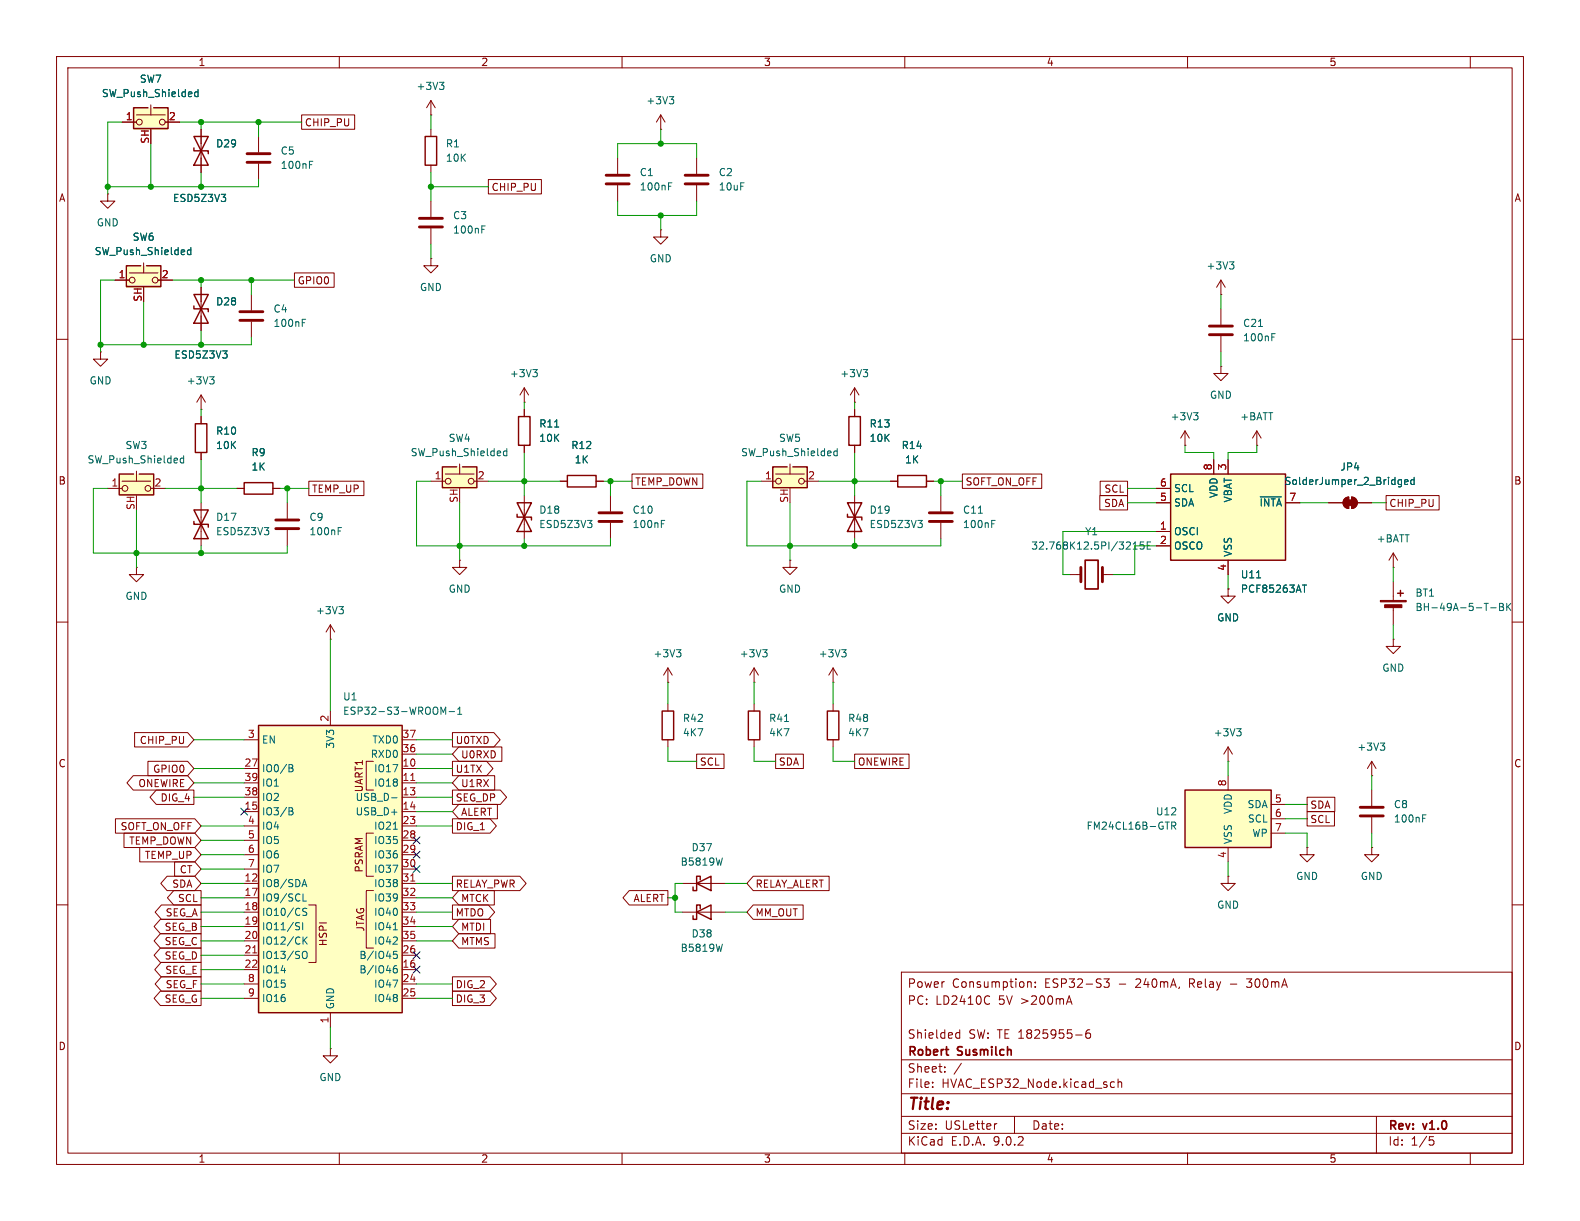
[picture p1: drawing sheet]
<svg xmlns="http://www.w3.org/2000/svg" width="279mm" height="216mm" viewBox="0 0 279 216" stroke-linecap="round" stroke-linejoin="round" font-family="sans-serif">
<g fill="none" stroke="#840000" stroke-width=".18">
<path d="M10 10h259.4v195.9h-259.4zM12 12h255.4v191.9h-255.4zM60 10v2M110 10v2M160 10v2M210 10v2M260 10v2M76.2 22.9v1.2M76.2 29.2v1.3M76.2 35.6v2.8M35.6 50.8v7.6M76.2 45.7v1.3h1.3l-1.3 1.3-1.3-1.3h1.3"/>
<path d="M76.2 45.7h.1M76.2 40.4v2.8M10 60h2M35.6 72.4h.1M35.6 69.9v2.5M35.6 73.7v1.2M35.6 69.9l-.8 1.2M35.6 69.9l.7 1.2M267.4 60h2M35.6 80v1.3M50.8 88.9v2.8M50.8 93.7v2.8"/>
<path d="M10 110h2M24.1 100.3v1.3h1.3l-1.3 1.3-1.2-1.3h1.2M24.1 100.3h.1M267.4 110h2M10 160h2M159.4 171.9h108v32h-108zM174.7 176.1l.3 .1M175 177.4l-.3 .2M181.7 173.7l.2-.1 .4 .1 .1 .9M183.1 174.4v.2M183.1 173.7v.1M188.7 177.2h.7"/>
<path d="M189.1 176.1l.5 1.5M195.2 173.1h.9l-.5 .6 .5 .1v.6l-.2 .2h-.5l-.2-.2M220.4 173.1h1M220.4 174.4l.2 .2M267.4 160h2M58.4 185.4v1.3h1.3l-1.3 1.3-1.3-1.3h1.3M58.4 185.4h.1M159.4 197.4h108M159.4 193.4h108M159.4 187.4h108M164.9 192.1v.2M164.9 191.4v.1"/>
<path d="M167.1 189.4v.2M167.1 188.7v.1M169.1 183.4l.2 .2 .4-.1M169.7 182.1v1.5M169.7 182.7l-.4-.1-.2 .1M170 188l-1.3 1.9M176.3 198.7l-.3 .1M179.4 197.4v3M190.2 183h1.2M192.7 182.1a.59 .59 0 0 0-.7 .6v.6l.1 .2 .5 .1 .2-.2 .1-.5-.2-.2h-.4l-.3 .2M196.5 192.2h.6M196.5 191.4h.6"/>
<path d="M197.7 191.4l.2-.1 .4 .1 .1 .9M197.7 190.8v1.5M243.4 197.4v6.5M60 203.9v2M110 203.9v2M159.4 200.4h108M160 203.9v2M210 203.9v2M252.8 201h.7M252.9 201.6h.4l.3 .2-.2 .6-.5 .1M260 203.9v2"/>
</g>
<path d="M75.2 24.1h2v5.1h-2zM34.3 52.1h2.5l-2.5 5.1h2.5zM34.3 54.1v.5h2.5v.5M34.5 74.9h2.1v5.1h-2.1z" fill="none" stroke="#840000" stroke-width=".25"/>
<path d="M85.2 39.9h.6M85.2 40.6h.4M37.1 66.6h.8l-.5 .5M37.6 67.1l.3 .2v.3l-.3 .3M39.4 62h.8l-.5 .5M40.1 62.7v.5M59.8 93.9h.4M59.8 93.3h.6" fill="none" stroke="#006464" stroke-width=".18"/>
<path d="M74.2 38.6h4M74.2 40.1h4M48.8 91.9h4M48.8 93.5h4" fill="none" stroke="#840000" stroke-width=".51"/>
<path d="M23.6 19.1h6.1v3.8h-6.1z" fill="#ffffc2"/>
<g fill="none" stroke="#840000" stroke-width=".18">
<path d="M26.7 18.5v1.8M21.6 21.6h2.5M24.1 20.3h5.1M29.2 21.6h2.5M116.8 40.6v1.3h1.3l-1.3 1.3-1.2-1.3h1.2M116.8 40.6h.1"/>
<circle cx="24.6" cy="21.6" r=".51"/>
<circle cx="28.7" cy="21.6" r=".51"/>
</g>
<path d="M26.2 19.1h-2.6v3.6h6.1v-3.6h-2.5" fill="none" stroke="#840000" stroke-width=".25"/>
<path d="M35 15.8v1.3M35 16.3l-.3-.1-.3 .3 .1 .5h.5" fill="none" stroke="#006464" stroke-width=".18"/>
<path d="M45.7 128.3h25.4v50.8h-25.4z" fill="#ffffc2"/>
<path d="M45.7 128.3h25.4v50.8h-25.4z" fill="none" stroke="#840000" stroke-width=".25"/>
<g fill="none" stroke="#840000" stroke-width=".18">
<path d="M17.8 62.2v1.3h1.2l-1.2 1.3-1.3-1.3h1.3M17.8 62.2h.1M43.2 130.8h2.5M43.2 135.9h2.5M43.2 138.4h2.5M58.4 125.7v2.6M66 134.6h-1.2v5.1h1.2M71.1 130.8h2.6M71.1 135.9h2.6M71.1 138.4h2.6M71.1 133.4h2.6M43.2 141h2.5"/>
<path d="M43.2 143.5h2.5M43.2 146.1h2.5M43.2 148.6h2.5M43.2 151.1h2.5M43.2 153.7h2.5M43.2 156.2h2.5M43.2 158.8h2.5M66 147.3h-1.2v7.6h1.2M66 157.5h-1.2v10.1h1.2M71.1 141h2.6M71.1 143.5h2.6M71.1 146.1h2.6"/>
<path d="M71.1 148.6h2.6M71.1 151.1h2.6M71.1 153.7h2.6M71.1 156.2h2.6M71.1 158.8h2.6M43.2 161.3h2.5M43.2 163.8h2.5M43.2 166.4h2.5M43.2 168.9h2.5M43.2 171.5h2.5M43.2 174h2.5M43.2 176.5h2.5"/>
<path d="M54.6 160h1.3v10.2h-1.3M58.4 179.1v2.5M71.1 161.3h2.6M71.1 163.8h2.6M71.1 166.4h2.6M71.1 168.9h2.6M71.1 171.5h2.6M71.1 174h2.6M71.1 176.5h2.6"/>
</g>
<g fill="none" stroke="#006464" stroke-width=".18">
<path d="M51.1 135.2l.6 .1 .1 .3-.3 .2M51.1 135.8h.4M51.5 135.8l.3 .2v.3l-.7 .2M78.4 125.9l.4-.9v1.3M79.4 125.8h1M80.9 126.3h.8M80.9 125.4l.4-.4v1.3M51.1 142.8l.6 .1 .1 .3-.3 .2M51.1 143.4h.4M51.5 143.4l.3 .3v.3l-.7 .1M53.4 156.8l.4-1.3 .5 1.3M53.5 156.4h.6"/>
<path d="M53.6 159.3h.6M69.2 141.1h1M69.5 146.6h.8M52.5 163.7l.4 .2 .1 .3-.3 .2h-.3M52.5 163.1l.5 .1M53.5 163.1v1.3M53.5 161l.8 .5-.3 .4-.5-.1M53.6 168.3l.2-.1a.43 .43 0 0 1 .5 .4v.5a.42 .42 0 0 1-.2 .4 .42 .42 0 0 1-.5-.1M53.8 166.2l.5 .7M54.3 160.7l-.5-.1-.3 .2M54.3 165.7l-.7 .7M69.5 164.4h.8"/>
<path d="M70.1 170.8h-.3a.86 .86 0 0 0 0 1.2l.4-.1 .1-.4-.3-.3h-.2l-.3 .3M70.2 168.2h-.6l-.1 .6 .2-.1 .4 .1 .2 .1-.1 .5-.2 .1-.5-.1"/>
</g>
<path d="M72.6 138h.8M72.6 155.8h.8M44.7 168.5h.7" fill="none" stroke="#a90000" stroke-width=".18"/>
<path d="M22.4 47h6v3.8h-6z" fill="#ffffc2"/>
<g fill="none" stroke="#840000" stroke-width=".18">
<path d="M76.2 17.8l-.8 1.3M76.2 17.8l.8 1.3M76.2 17.8v2.5M19 34.3v1.3h1.3l-1.3 1.2-1.2-1.2h1.2M19 34.3h.1M76.2 20.3h.1M20.3 49.5h2.6M22.9 48.3h5M25.4 46.5v1.8M27.9 49.5h2.6M92.7 71.1h.1M92.7 68.6v2.5"/>
<path d="M92.7 72.4v1.3M92.7 78.7v1.3M92.7 68.6l-.8 1.3M92.7 68.6l.8 1.3M41.9 86.4h1.3M48.3 86.4h1.2M58.4 113h.1M58.4 110.5l-.7 1.3M58.4 110.5l.8 1.3M58.4 110.5v2.5M133.3 124.5v1.2M133.3 130.8v1.3"/>
<path d="M120.6 156.2h7.7"/>
<circle cx="23.4" cy="49.5" r=".51"/>
<circle cx="27.4" cy="49.5" r=".51"/>
</g>
<path d="M24.9 47h-2.5v3.7h6v-3.7h-2.5M91.7 73.7h2v5h-2zM43.2 85.3h5.1v2.1h-5.1zM132.3 125.7h2.1v5.1h-2.1zM123.2 156.2l2.5-1.3v2.6zM123.8 155.6v-.7h-.6v2.6h-.6v-.7" fill="none" stroke="#840000" stroke-width=".25"/>
<path d="M77.7 14.5h.8l-.4 .5M78.3 15l.2 .3v.3l-.2 .2M33.7 43.8v1.2M33.7 44.2h-.3l-.3 .2 .2 .6h.4M94.2 65.3h.8l-.4 .5M94.8 65.8l.2 .3v.3l-.2 .2M98.1 75.5h.7M59.9 107.3h.8l-.4 .4M60.5 107.7l.2 .3v.3l-.2 .2M138.7 127.6h.7M127.7 151.7l-.3 1.3" fill="none" stroke="#006464" stroke-width=".18"/>
<path d="M78.2 82.6h6.1v3.8h-6.1z" fill="#ffffc2"/>
<g fill="none" stroke="#840000" stroke-width=".18">
<path d="M76.2 85.1h2.5M78.7 83.8h5.1M81.3 99.1v1.2h1.2l-1.2 1.3-1.3-1.3h1.3M81.3 99.1h.1M81.3 82v1.8M83.8 85.1h2.6"/>
<circle cx="79.2" cy="85.1" r=".51"/>
<circle cx="83.3" cy="85.1" r=".51"/>
</g>
<path d="M80.8 82.6h-2.6v3.6h6.1v-3.6h-2.5" fill="none" stroke="#840000" stroke-width=".25"/>
<path d="M89.6 79.3v1.3M89.6 79.8l-.3-.1-.3 .3 .1 .5h.5" fill="none" stroke="#006464" stroke-width=".18"/>
<path d="M21.1 83.8h6.1v3.8h-6.1z" fill="#ffffc2"/>
<g fill="none" stroke="#840000" stroke-width=".18">
<path d="M109.2 27.9v2.8M109.2 32.8v2.8M116.8 22.9h.1M116.8 20.3l-.7 1.3M116.8 20.3l.8 1.3M116.8 20.3v2.6M123.2 27.9v2.8M123.2 32.8v2.8M19 86.4h2.6M21.6 85.1h5.1M24.1 83.3v1.8M26.7 86.4h2.5"/>
<path d="M92.7 87.6v7.7M99.1 85.1h1.2M105.4 85.1h1.3M107.9 87.6v2.8M107.9 92.5v2.8M166.4 87.6v2.8M166.4 92.5v2.8M118.1 118.1l-.8 1.3M118.1 118.1l.8 1.3M118.1 118.1v2.6M118.1 120.7h.1M118.1 124.5v1.2"/>
<path d="M118.1 130.8v1.3M120.6 161.3h7.7"/>
<circle cx="22.1" cy="86.4" r=".51"/>
<circle cx="26.2" cy="86.4" r=".51"/>
</g>
<path d="M23.6 83.8h-2.5v3.7h6.1v-3.7h-2.6M91.4 88.9h2.6l-2.6 5.1h2.6zM91.4 90.9v.5h2.6v.5M100.3 84.1h5.1v2h-5.1zM117.1 125.7h2v5.1h-2zM123.2 161.3l2.5-1.3v2.6zM123.8 160.7v-.7h-.6v2.6h-.6v-.7" fill="none" stroke="#840000" stroke-width=".25"/>
<g fill="none" stroke="#006464" stroke-width=".18">
<path d="M118.4 17.1h.7l-.4 .5M118.9 17.6l.2 .2v.3l-.2 .3M118.2 32.9h.4M118.2 32.3h.6M32.5 80.6v1.3M32.5 81.1l-.4-.1-.2 .3 .1 .5h.5M103.9 92h.8l-.4 .5M104.6 92.6v.6M117 92.6h.4M117 92h.6M173 90.7h.7M175.4 92.6h.4"/>
<path d="M175.4 92h.6M119.6 114.9h.8l-.4 .5M120.2 115.4l.2 .2v.3l-.2 .2M127.7 166.9l-.3 1.3"/>
</g>
<path d="M107.2 31h4.1M107.2 32.5h4.1M121.2 31h4M121.2 32.5h4M105.9 90.7h4.1M105.9 92.2h4.1M164.3 90.7h4.1M164.3 92.2h4.1" fill="none" stroke="#840000" stroke-width=".51"/>
<path d="M209.5 139.7h15.3v10.2h-15.3z" fill="#ffffc2"/>
<path d="M209.5 139.7h15.3v10.2h-15.3z" fill="none" stroke="#840000" stroke-width=".25"/>
<g fill="none" stroke="#840000" stroke-width=".18">
<path d="M215.9 52.1h.1M215.9 49.5l-.8 1.3M215.9 49.5l.8 1.3M215.9 49.5v2.6M209.5 78.7h.1M209.5 76.2l-.7 1.3M209.5 76.2l.8 1.3M209.5 76.2v2.5M222.2 78.7h.1M222.2 76.2l-.7 1.3M222.2 76.2l.8 1.3M222.2 76.2v2.5"/>
<path d="M189.2 101.6h1.9M194.9 101.6h1.9M217.2 104.1v1.3h1.2l-1.2 1.3-1.3-1.3h1.3M217.2 104.1h.1M217.2 134.6h.1M217.2 132.1v2.5M217.2 137.2v2.5M217.2 132.1l-.8 1.3M217.2 132.1l.7 1.3M217.2 154.9v1.3h1.2l-1.2 1.3-1.3-1.3h1.3M217.2 154.9h.1M217.2 149.9v2.5"/>
<path d="M224.8 142.2h2.5M224.8 144.8h2.5M224.8 147.3h2.5"/>
</g>
<g fill="none" stroke="#006464" stroke-width=".18">
<path d="M217.4 46.3h.8l-.4 .5M218 46.8l.2 .2v.3l-.2 .3M211.1 73h.7l-.4 .5M211.6 73.5l.2 .2v.3l-.2 .2M200.4 97.1h.7M200.4 96.2l.4-.4v1.3M202.3 95.8h-.6l-.1 .6 .2-.1 .4 .1 .1 .2v.4l-.2 .1-.5-.1M202.9 96.4h.4M203.5 95.8h-.6v1.3h.6M218.7 128.8h.8l-.5 .5M219.2 129.3l.3 .3v.3l-.3 .2M207.2 146h.6l.1-.2v-.3l-.7-.1v1.2"/>
<path d="M207.5 146l.4 .6"/>
</g>
<path d="M191.1 100.3v2.6M194.9 100.3v2.6" fill="none" stroke="#840000" stroke-width=".51"/>
<path d="M191.9 99.1h2.3v5h-2.3z" fill="none" stroke="#840000" stroke-width=".3"/>
<path d="M207 83.8h20.3v15.3h-20.3z" fill="#ffffc2"/>
<path d="M34.3 24.1h2.5l-2.5 5.1h2.5zM34.3 26.2v.5h2.5v.5M150.1 73.7h2v5h-2zM34.3 90.2h2.5l-2.5 5.1h2.5zM34.3 92.2v.5h2.5v.5M149.9 88.9h2.5l-2.5 5.1h2.5zM149.9 90.9v.5h2.5v.5M158.7 84.1h5.1v2h-5.1zM207 83.8h20.3v15.3h-20.3zM247.1 104.9h1.1M247.6 104.4v1M146.3 125.7h2v5.1h-2z" fill="none" stroke="#840000" stroke-width=".25"/>
<g fill="none" stroke="#840000" stroke-width=".18">
<path d="M35.6 22.9v7.6M45.7 24.1v2.8M45.7 29v2.8M44.4 52.1v2.8M44.4 56.9v2.8M215.9 54.6v2.8M215.9 59.4v2.8M151.1 72.4v1.3M151.1 78.7v1.3M215.9 64.8v1.2h1.3l-1.3 1.3-1.3-1.3h1.3M215.9 64.8h.1M35.6 88.9v7.6"/>
<path d="M151.1 87.6v7.7M157.5 85.1h1.2M163.8 85.1h1.3M204.5 86.4h2.5M204.5 88.9h2.5M204.5 94h2.5M204.5 96.5h2.5M214.6 81.3v2.5M217.2 81.3v2.5M217.2 99.1v2.5M227.3 88.9h2.6M234.9 88.9h2.6"/>
<path d="M237.8 88.2l.7-.3v2a1.02 1.02 0 0 1-.9-.6 1.02 1.02 0 0 1 .2-1.1zM239 87.9a1.02 1.02 0 0 1 1 1 1.02 1.02 0 0 1-1 1zM240 88.9h2.6M246.4 97.8v2.5M246.4 97.8l-.8 1.3M246.4 97.8l.7 1.3M147.3 118.1v2.6M147.3 118.1l-.7 1.3M147.3 118.1l.8 1.3M246.4 113v1.3h1.2l-1.2 1.3-1.3-1.3h1.3M246.4 113h.1M246.4 100.3h.1"/>
<path d="M246.4 102.9v3.3M246.4 107.2v3.3M147.3 120.7h.1M147.3 124.5v1.2M147.3 130.8v1.3M242.6 137.2h.1M242.6 134.6l-.8 1.3M242.6 134.6l.7 1.3M242.6 134.6v2.6M242.6 139.7v2.8M231.1 149.9v1.2h1.3l-1.3 1.3-1.2-1.3h1.2M231.1 149.9h.1"/>
<path d="M242.6 149.9v1.2h1.2l-1.2 1.3-1.3-1.3h1.3M242.6 149.9h.1M242.6 144.5v2.8"/>
</g>
<g fill="none" stroke="#006464" stroke-width=".18">
<path d="M39.1 34.4h.8l-.4 .4M39.8 35v.5M54.7 29.1h.4M54.7 28.5h.6M53.5 57.1h.4M53.5 56.5h.6M222.5 57.7h.8M224.9 59.6h.4M224.9 59h.6M46.7 93.3h.8l-.4 .5M47.5 93.9v.5M162.3 92h.8l-.4 .5"/>
<path d="M163 92.6v.6M222.9 87.9h3.7M247.5 84.8l.3 .1M247.8 84.8v1.1l-.2 .2M247.8 85.6l-.3 .1M248.4 85.2l.6-.1-.1-.2-.3-.1-.2 .2v.6h.5M250.1 84.9l-.4-.1-.2 .3 .1 .5h.5M250.1 84.4v1.3M148.8 114.9h.8l-.4 .5M149.4 115.4l.2 .2v.3l-.2 .2M222.2 102.2h.7M230.3 103.4h.7"/>
<path d="M230.7 103.4v1.3M263.6 107.5h1M265.2 106.7h.4l.2 .2-.2 .4 .2 .1 .1 .3-.2 .3h-.5zM265.2 107.3h.4M266.4 106.7v1.3M266.6 107.2l.6 .8M267.2 106.7l-.8 .7M244.1 131.4h.8l-.5 .5M244.6 131.9l.3 .2v.3l-.3 .3M251.6 144.7h.4M251.6 144.1h.6"/>
</g>
<g fill="#840000" stroke="#840000" stroke-width=".18">
<path d="M238.3 88.4h1v1h-1z"/>
<path d="M237.8 88.2l.7-.3v2a1.02 1.02 0 0 1-.9-.6 1.02 1.02 0 0 1 .2-1.1z"/>
<path d="M239 87.9a1.02 1.02 0 0 1 1 1 1.02 1.02 0 0 1-1 1z"/>
<path d="M244.1 106.2h4.6v.2h-4.6z"/>
<path d="M244.9 106.9h3v.5h-3z"/>
</g>
<path d="M43.7 27.2h4.1M43.7 28.7h4.1M42.4 55.1h4.1M42.4 56.6h4.1M213.9 57.7h4M213.9 59.2h4M240.5 142.7h4.1M240.5 144.3h4.1" fill="none" stroke="#840000" stroke-width=".51"/>
<path d="M136.7 82.6h6v3.8h-6z" fill="#ffffc2"/>
<g fill="none" stroke="#840000" stroke-width=".18">
<path d="M21.6 21.6h2.5M29.2 21.6h2.5M35.6 22.9v2.5M35.6 27.9v2.6M53.3 20.3h9.4v2.6h-9.4zM86.4 31.7h9.3v2.6h-9.3zM20.3 49.5h2.6M27.9 49.5h2.6M35.6 50.8v2.5M35.6 55.9v2.5M52.1 48.3h7v2.5h-7zM35.6 73.7v1.2"/>
<path d="M92.7 72.4v1.3M92.7 78.7v1.3M151.1 71.1h.1M151.1 68.6l-.7 1.3M151.1 68.6l.8 1.3M151.1 68.6v2.5M151.1 72.4v1.3M151.1 78.7v1.3M35.6 80v1.3M41.9 86.4h1.3M48.3 86.4h1.2M54.6 85.1h9.8v2.5h-9.8z"/>
<path d="M99.1 85.1h1.2M105.4 85.1h1.3M111.8 83.8h12.5v2.6h-12.5zM134.6 85.1h2.6M137.2 83.8h5M139.7 99.1v1.2h1.3l-1.3 1.3-1.3-1.3h1.3M139.7 99.1h.1M139.7 82v1.8M142.2 85.1h2.6M157.5 85.1h1.2M163.8 85.1h1.3M170.2 83.8h14v2.6h-14z"/>
<path d="M194.5 87.6h4.9v2.6h-4.9zM194.5 85.1h4.9v2.5h-4.9zM204.5 86.4h2.5M204.5 88.9h2.5M204.5 94h2.5M204.5 96.5h2.5M214.6 81.3v2.5M217.2 81.3v2.5M217.2 99.1v2.5M227.3 88.9h2.6M234.9 88.9h2.6M240 88.9h2.6"/>
<path d="M245.1 87.6h9.4v2.6h-9.4zM133.3 118.1l-.7 1.3M133.3 118.1l.8 1.3M133.3 118.1v2.6M217.2 104.1h.1M23.6 137.2h9.6l1.1 1.2-1.1 1.3h-9.6l-1.2-1.3zM23.8 129.5h9.4l1.1 1.3-1.1 1.3h-9.4zM26.2 134.6h7l1.1 1.3-1.1 1.3h-7zM27.6 139.7h6.7v2.5h-6.7l-1.1-1.2zM80 134.6h6.1l1.1 1.3-1.1 1.3h-6.1zM80 129.5h7.3l1.1 1.3-1.1 1.3h-7.3zM80 139.7h8.5l1.1 1.3-1.1 1.2h-8.5z"/>
<path d="M81.1 132.1h7.6v2.5h-7.6l-1.1-1.2zM81.1 137.2h6.4v2.5h-6.4l-1.1-1.3zM123.2 133.3h4.8v2.6h-4.8zM133.3 120.7h.1M137.2 133.3h4.9v2.6h-4.9zM151.1 133.3h9.6v2.6h-9.6zM20.4 144.8h14l1.2 1.3-1.2 1.2h-14zM21.9 147.3h12.5l1.2 1.3-1.2 1.3h-12.5zM24.7 149.9h9.7l1.2 1.2-1.2 1.3h-9.7zM29.5 154.9h4.9l1.2 1.3-1.2 1.3h-4.9l-1.1-1.3zM30.7 157.5h4.9v2.5h-4.9l-1.1-1.2zM30.9 152.4h3.5l1.2 1.3-1.2 1.2h-3.5z"/>
<path d="M80 144.8h6.7l1.1 1.3-1.1 1.2h-6.7zM80 154.9h11.9l1.1 1.3-1.1 1.3h-11.9zM81.1 157.5h6.3v2.5h-6.3l-1.1-1.2zM81.1 142.2h6.9v2.6h-6.9l-1.1-1.3zM111.3 157.5h6.8v2.5h-6.8l-1.1-1.2zM133.2 154.9h13.4v2.6h-13.4l-1.1-1.3zM231.1 143.5h4.9v2.6h-4.9zM231.1 141h4.9v2.5h-4.9zM28.4 165.1h7.2v2.5h-7.2l-1.2-1.2zM28.4 175.3h7.2v2.5h-7.2l-1.2-1.3zM28.4 167.6h7.2v2.6h-7.2l-1.2-1.3zM28.4 162.6h7.2v2.5h-7.2l-1.2-1.3z"/>
<path d="M28.5 170.2h7.1v2.5h-7.1l-1.1-1.2zM28.5 160h7.1v2.6h-7.1l-1.1-1.3zM28.5 172.7h7.1v2.6h-7.1l-1.1-1.3zM80 160h6.4l1.1 1.3-1.1 1.3h-6.4zM80 175.3h6.7l1.1 1.2-1.1 1.3h-6.7zM80 172.7h6.7l1.1 1.3-1.1 1.3h-6.7zM81.1 162.6h5.6v2.5h-5.6l-1.1-1.3zM81.1 165.1h6.4v2.5h-6.4l-1.1-1.2zM133.2 160h8.8v2.6h-8.8l-1.1-1.3z"/>
<circle cx="137.7" cy="85.1" r=".51"/>
<circle cx="141.7" cy="85.1" r=".51"/>
</g>
<path d="M139.2 82.6h-2.5v3.6h6v-3.6h-2.5" fill="none" stroke="#840000" stroke-width=".25"/>
<g fill="none" stroke="#006464" stroke-width=".18">
<path d="M35 15.8v1.3M35 16.3l-.3-.1-.3 .3 .1 .5h.5M39.1 34.4h.8l-.4 .4M39.8 35v.5M33.7 43.8v1.2M33.7 44.2h-.3l-.3 .2 .2 .6h.4M39.4 62h.8l-.5 .5M40.1 62.7v.5M98.1 75.5h.7M148 79.3v1.3M148 79.8l-.3-.1-.3 .3 .2 .5h.4M152.6 65.3h.8l-.4 .5"/>
<path d="M153.2 65.8l.2 .3v.3l-.2 .2M222.9 87.9h3.7M247.5 84.8l.3 .1M247.8 84.8v1.1l-.2 .2M247.8 85.6l-.3 .1M248.4 85.2l.6-.1-.1-.2-.3-.1-.2 .2v.6h.5M250.1 84.9l-.4-.1-.2 .3 .1 .5h.5M250.1 84.4v1.3M134.9 114.9h.7l-.4 .5M135.4 115.4l.2 .2v.3l-.2 .2M222.2 102.2h.7M230.3 103.4h.7"/>
<path d="M230.7 103.4v1.3"/>
</g>
<g fill="none" stroke="#009600" stroke-width=".18">
<path d="M21.6 21.6h-2.6v12.7M26.7 25.4v7.6M31.7 21.6h21.6M35.6 21.6v1.3M35.6 30.5v2.5M45.7 31.8v1.2h-26.7M45.7 21.6v2.5M76.2 33h10.2M76.2 20.3v2.6M76.2 30.5v5.1M109.2 35.6v2.5h14v-2.5M109.2 27.9v-2.5h14v2.5"/>
<path d="M116.8 22.9v2.5M116.8 38.1v2.5M20.3 49.5h-2.5v12.7M25.4 53.3v7.7M30.5 49.5h21.6M35.6 49.5v1.3M35.6 58.4v2.6M44.4 59.7v1.3h-26.6M44.4 49.5v2.6M76.2 43.2v2.5M215.9 52.1v2.5M35.6 72.4v1.3"/>
<path d="M92.7 71.1v1.3M151.1 71.1v1.3M209.5 78.7v1.3h5.1v1.3M215.9 62.2v2.6M222.2 78.7v1.3h-5v1.3M19 86.4h-2.5v11.4h34.3v-1.3M24.1 90.2v10.1M29.2 86.4h12.7M35.6 81.3v7.6M35.6 96.5v1.3M49.5 86.4h5.1M50.8 86.4v2.5"/>
<path d="M76.2 85.1h-2.5v11.4h34.2v-1.2M81.3 88.9v10.2M86.4 85.1h12.7M92.7 80v7.6M92.7 95.3v1.2M106.7 85.1h5.1M107.9 85.1v2.5M134.6 85.1h-2.5v11.4h34.3v-1.2M139.7 88.9v10.2M144.8 85.1h12.7M151.1 80v7.6M151.1 95.3v1.2"/>
<path d="M165.1 85.1h5.1M166.4 85.1v2.5M199.4 88.9h5.1M199.4 86.4h5.1M204.5 96.5h-3.8v5.1h-3.9M204.5 94h-16.5v7.6h1.2M229.9 88.9h5M242.6 88.9h2.5M58.4 113v12.7M217.2 101.6v2.5M246.4 100.3v2.6M246.4 110.5v2.5"/>
<path d="M34.3 138.4h8.9M34.3 135.9h8.9M34.3 130.8h8.9M73.7 138.4h6.3M73.7 135.9h6.3M73.7 133.4h6.3M73.7 130.8h6.3M118.1 120.7v3.8M118.1 132.1v2.5h5.1M133.3 132.1v2.5h3.9M133.3 120.7v3.8M147.3 132.1v2.5h3.8"/>
<path d="M147.3 120.7v3.8M217.2 134.6v2.6M242.6 137.2v2.5M34.3 141h8.9M35.6 156.2h7.6M35.6 158.8h7.6M35.6 146.1h7.6M35.6 151.1h7.6M35.6 148.6h7.6M35.6 153.7h7.6M73.7 156.2h6.3M73.7 158.8h6.3"/>
<path d="M73.7 146.1h6.3M73.7 141h6.3M73.7 143.5h6.3M118.1 158.8h1.3M120.6 156.2h-1.2v5.1h1.2M128.3 156.2h3.8M217.2 152.4v2.5M227.3 144.8h3.8M227.3 142.2h3.8M227.3 147.3h3.8v2.6M242.6 147.3v2.6M35.6 166.4h7.6"/>
<path d="M35.6 171.5h7.6M35.6 163.8h7.6M35.6 161.3h7.6M35.6 174h7.6M35.6 176.5h7.6M35.6 168.9h7.6M73.7 166.4h6.3M73.7 163.8h6.3M73.7 161.3h6.3M73.7 174h6.3M73.7 176.5h6.3M128.3 161.3h3.8"/>
<path d="M58.4 181.6v3.8"/>
</g>
<path d="M42.6 142.9l1.2 1.2M43.8 142.9l-1.2 1.2M73.1 150.5l1.2 1.2M73.1 148l1.2 1.2M73.1 153.1l1.2 1.2M74.3 150.5l-1.2 1.2M74.3 148l-1.2 1.2M74.3 153.1l-1.2 1.2M73.1 168.3l1.2 1.2M73.1 170.8l1.2 1.3M74.3 168.3l-1.2 1.2M74.3 170.8l-1.2 1.3" fill="none" stroke="#000084" stroke-width=".18"/>
<g fill="#009600" stroke="#009600" stroke-width=".18">
<circle cx="35.6" cy="21.6" r=".46"/>
<circle cx="45.7" cy="21.6" r=".46"/>
<circle cx="35.6" cy="49.5" r=".46"/>
<circle cx="35.6" cy="33" r=".46"/>
<circle cx="26.7" cy="33" r=".46"/>
<circle cx="19" cy="33" r=".46"/>
<circle cx="44.4" cy="49.5" r=".46"/>
<circle cx="76.2" cy="33" r=".46"/>
<circle cx="35.6" cy="97.8" r=".46"/>
<circle cx="24.1" cy="97.8" r=".46"/>
<circle cx="50.8" cy="86.4" r=".46"/>
<circle cx="35.6" cy="86.4" r=".46"/>
<circle cx="17.8" cy="61" r=".46"/>
<circle cx="25.4" cy="61" r=".46"/>
<circle cx="35.6" cy="61" r=".46"/>
<circle cx="119.4" cy="158.8" r=".46"/>
<circle cx="92.7" cy="96.5" r=".46"/>
<circle cx="92.7" cy="85.1" r=".46"/>
<circle cx="81.3" cy="96.5" r=".46"/>
<circle cx="116.8" cy="38.1" r=".46"/>
<circle cx="107.9" cy="85.1" r=".46"/>
<circle cx="116.8" cy="25.4" r=".46"/>
<circle cx="166.4" cy="85.1" r=".46"/>
<circle cx="151.1" cy="85.1" r=".46"/>
<circle cx="139.7" cy="96.5" r=".46"/>
<circle cx="151.1" cy="96.5" r=".46"/>
</g>
<text font-size="2.8" fill="#840000" x="160.4" y="196.8">Title:</text>
<g font-size="2.1" fill="#840000">
<text x="160.4" y="177.9">PC:</text>
<text x="160.4" y="174.9">Power</text>
<text x="165.4" y="177.9">LD2410C</text>
<text x="168.3" y="174.9">Consumption:</text>
<text x="176.6" y="177.9">5V &gt;200mA</text>
<text x="184.8" y="174.9">ESP32-S3</text>
<text x="197.9" y="174.9">-</text>
<text x="201.1" y="174.9">240mA,</text>
<text x="210.7" y="174.9">Relay</text>
<text x="218.1" y="174.9">-</text>
<text x="221.2" y="174.9">300mA</text>
<text x="160.4" y="183.9">Shielded</text>
<text x="171.3" y="183.9">SW: TE 1825955-6</text>
<text x="160.4" y="189.9">Sheet:</text>
<text x="160.4" y="187.1">Robert</text>
<text x="169.4" y="187.1">Susmilch</text>
<text x="160.4" y="192.6">File:</text>
<text x="166.5" y="192.6">HVAC_ESP32_Node.kicad_sch</text>
<text x="160.4" y="202.8">KiCad</text>
<text x="160.4" y="200">Size:</text>
<text x="167.1" y="200">USLetter</text>
<text x="168.1" y="202.8">E.D.A.</text>
<text x="175.7" y="202.8">9.0.2</text>
<text x="182.4" y="200">Date:</text>
<text x="245.4" y="200.2">Rev:</text>
<text x="245.4" y="202.8">Id:</text>
<text x="249.5" y="202.8">1/5</text>
<text x="251.8" y="200.2">v1.0</text>
</g>
<g font-size="1.8" fill="#840000">
<text x="35" y="11.9">1</text>
<text x="85" y="11.9">2</text>
<text x="135" y="11.9">3</text>
<text x="185" y="11.9">4</text>
<text x="235" y="11.9">5</text>
<text x="53.8" y="22.5">CHIP_PU</text>
<text x="10.3" y="35.9">A</text>
<text x="86.8" y="34">CHIP_PU</text>
<text x="267.7" y="35.9">A</text>
<text x="52.5" y="50.5">GPIO0</text>
<text x="10.3" y="85.9">B</text>
<text x="55.1" y="87.3">TEMP_UP</text>
<text x="112.2" y="86">TEMP_DOWN</text>
<text x="170.7" y="86">SOFT_ON_OFF</text>
<text x="195.1" y="89.9">SDA</text>
<text x="195.2" y="87.3">SCL</text>
<text x="245.6" y="89.9">CHIP_PU</text>
<text x="267.7" y="85.9">B</text>
<text x="24.6" y="131.8">CHIP_PU</text>
<text x="80.5" y="131.8">U0TXD</text>
<text x="10.3" y="135.9">C</text>
<text x="27" y="136.8">GPIO0</text>
<text x="80.5" y="136.8">U1TX</text>
<text x="81.4" y="134.3">U0RXD</text>
<text x="123.7" y="135.6">SCL</text>
<text x="137.6" y="135.6">SDA</text>
<text x="151.6" y="135.6">ONEWIRE</text>
<text x="267.7" y="135.9">C</text>
<text x="24.4" y="139.4">ONEWIRE</text>
<text x="28.3" y="141.9">DIG_4</text>
<text x="80.5" y="141.9">SEG_DP</text>
<text x="81.4" y="139.4">U1RX</text>
<text x="231.6" y="143.2">SDA</text>
<text x="21.2" y="147">SOFT_ON_OFF</text>
<text x="22.7" y="149.5">TEMP_DOWN</text>
<text x="80.5" y="147">DIG_1</text>
<text x="81.4" y="144.5">ALERT</text>
<text x="231.6" y="145.7">SCL</text>
<text x="25.5" y="152.1">TEMP_UP</text>
<text x="31.7" y="154.6">CT</text>
<text x="64.4" y="154.4" transform="rotate(-90 64.4 154.4)">PSRAM</text>
<text x="30.4" y="157.2">SDA</text>
<text x="31.4" y="159.7">SCL</text>
<text x="80.5" y="157.2">RELAY_PWR</text>
<text x="81.4" y="159.7">MTCK</text>
<text x="111.9" y="159.7">ALERT</text>
<text x="133.5" y="157.2">RELAY_ALERT</text>
<text x="29" y="167.3">SEG_C</text>
<text x="29" y="164.8">SEG_B</text>
<text x="29.2" y="162.2">SEG_A</text>
<text x="58" y="167.4" transform="rotate(-90 58 167.4)">HSPI</text>
<text x="64.6" y="164.8" transform="rotate(-90 64.6 164.8)">JTAG</text>
<text x="80.5" y="162.2">MTDO</text>
<text x="81.4" y="164.8">MTDI</text>
<text x="81.4" y="167.3">MTMS</text>
<text x="133.5" y="162.2">MM_OUT</text>
<text x="29" y="169.9">SEG_D</text>
<text x="29.1" y="172.4">SEG_E</text>
<text x="29" y="177.5">SEG_G</text>
<text x="29.2" y="174.9">SEG_F</text>
<text x="80.5" y="177.5">DIG_3</text>
<text x="80.5" y="174.9">DIG_2</text>
<text x="10.3" y="185.9">D</text>
<text x="267.7" y="185.9">D</text>
<text x="35" y="205.8">1</text>
<text x="85" y="205.8">2</text>
<text x="135" y="205.8">3</text>
<text x="185" y="205.8">4</text>
<text x="235" y="205.8">5</text>
</g>
<g font-size="1.8" fill="#006464">
<text x="17.9" y="17.4">SW_Push_Shielded</text>
<text x="24.6" y="14.8">SW7</text>
<text x="73.6" y="16.1">+3V3</text>
<text x="114.2" y="18.6">+3V3</text>
<text x="38.1" y="26.3">D29</text>
<text x="49.5" y="27.5">C5</text>
<text x="78.7" y="26.3">R1</text>
<text x="78.7" y="28.8">10K</text>
<text x="30.5" y="35.9">ESD5Z3V3</text>
<text x="49.5" y="30.1">100nF</text>
<text x="113" y="31.3">C1</text>
<text x="113" y="33.9">100nF</text>
<text x="127" y="31.3">C2</text>
<text x="127" y="33.9">10uF</text>
<text x="17" y="40.2">GND</text>
<text x="80" y="39">C3</text>
<text x="80" y="41.5">100nF</text>
<text x="16.7" y="45.3">SW_Push_Shielded</text>
<text x="23.4" y="42.8">SW6</text>
<text x="114.8" y="46.6">GND</text>
<text x="213.3" y="47.9">+3V3</text>
<text x="74.2" y="51.7">GND</text>
<text x="38.1" y="54.2">D28</text>
<text x="48.3" y="55.5">C4</text>
<text x="48.3" y="58">100nF</text>
<text x="219.7" y="58">C21</text>
<text x="30.7" y="63.6">ESD5Z3V3</text>
<text x="219.7" y="60.6">100nF</text>
<text x="15.7" y="68.2">GND</text>
<text x="32.9" y="68.2">+3V3</text>
<text x="90.1" y="66.9">+3V3</text>
<text x="148.5" y="66.9">+3V3</text>
<text x="213.9" y="70.7">GND</text>
<text x="38.1" y="77.1">R10</text>
<text x="95.3" y="75.8">R11</text>
<text x="153.7" y="75.8">R13</text>
<text x="206.9" y="74.5">+3V3</text>
<text x="219.2" y="74.5">+BATT</text>
<text x="15.4" y="82.1">SW_Push_Shielded</text>
<text x="22.1" y="79.6">SW3</text>
<text x="38.1" y="79.6">10K</text>
<text x="44.4" y="80.9">R9</text>
<text x="44.4" y="83.4">1K</text>
<text x="72.5" y="80.9">SW_Push_Shielded</text>
<text x="79.2" y="78.3">SW4</text>
<text x="95.3" y="78.3">10K</text>
<text x="100.9" y="79.6">R12</text>
<text x="101.5" y="82.1">1K</text>
<text x="131" y="80.9">SW_Push_Shielded</text>
<text x="137.7" y="78.3">SW5</text>
<text x="153.7" y="78.3">10K</text>
<text x="159.3" y="79.6">R14</text>
<text x="159.9" y="82.1">1K</text>
<text x="236.9" y="83.4">JP4</text>
<text x="207.5" y="87.2">SCL</text>
<text x="207.5" y="89.8">SDA</text>
<text x="215.5" y="88.2" transform="rotate(-90 215.5 88.2)">VDD</text>
<text x="218" y="88.9" transform="rotate(-90 218 88.9)">VBAT</text>
<text x="222.6" y="89.8">~{INTA}</text>
<text x="227" y="86">SolderJumper_2_Bridged</text>
<text x="38.1" y="94.8">ESD5Z3V3</text>
<text x="38.1" y="92.3">D17</text>
<text x="54.6" y="92.3">C9</text>
<text x="54.6" y="94.8">100nF</text>
<text x="95.3" y="93.6">ESD5Z3V3</text>
<text x="95.3" y="91">D18</text>
<text x="111.8" y="93.6">100nF</text>
<text x="111.8" y="91">C10</text>
<text x="153.7" y="93.6">ESD5Z3V3</text>
<text x="153.7" y="91">D19</text>
<text x="170.2" y="93.6">100nF</text>
<text x="170.2" y="91">C11</text>
<text x="191.8" y="94.8">Y1</text>
<text x="207.5" y="94.8">OSCI</text>
<text x="182.3" y="97.4">32.768K12.5PI/3215E</text>
<text x="207.5" y="97.4">OSCO</text>
<text x="218" y="98.6" transform="rotate(-90 218 98.6)">VSS</text>
<text x="243.3" y="96.1">+BATT</text>
<text x="22.1" y="106.3">GND</text>
<text x="79.2" y="105">GND</text>
<text x="137.7" y="105">GND</text>
<text x="219.3" y="102.5">U11</text>
<text x="219.3" y="105">PCF85263AT</text>
<text x="250.2" y="105.7">BT1</text>
<text x="55.8" y="108.8">+3V3</text>
<text x="215.1" y="110.1">GND</text>
<text x="250.2" y="108.2">BH-49A-5-T-BK</text>
<text x="115.5" y="116.4">+3V3</text>
<text x="130.7" y="116.4">+3V3</text>
<text x="144.7" y="116.4">+3V3</text>
<text x="244.3" y="119">GND</text>
<text x="60.6" y="124.1">U1</text>
<text x="46.2" y="131.7">EN</text>
<text x="60.6" y="126.6">ESP32-S3-WROOM-1</text>
<text x="65.8" y="131.7">TXD0</text>
<text x="120.7" y="127.9">R42</text>
<text x="120.7" y="130.4">4K7</text>
<text x="135.9" y="127.9">R41</text>
<text x="135.9" y="130.4">4K7</text>
<text x="149.9" y="127.9">R48</text>
<text x="149.9" y="130.4">4K7</text>
<text x="214.5" y="130.4">+3V3</text>
<text x="46.2" y="136.8">IO0/B</text>
<text x="59.3" y="132.5" transform="rotate(-90 59.3 132.5)">3V3</text>
<text x="65.4" y="134.2">RXD0</text>
<text x="66.1" y="136.8">IO17</text>
<text x="239.9" y="132.9">+3V3</text>
<text x="46.2" y="139.3">IO1</text>
<text x="46.2" y="141.8">IO2</text>
<text x="62.8" y="141.8">USB_D-</text>
<text x="64.4" y="140.2" transform="rotate(-90 64.4 140.2)">UART1</text>
<text x="66.1" y="139.3">IO18</text>
<text x="220.5" y="143.1">SDA</text>
<text x="246.4" y="143.1">C8</text>
<text x="46.2" y="144.4">IO3/B</text>
<text x="46.2" y="146.9">IO4</text>
<text x="46.2" y="149.5">IO5</text>
<text x="62.8" y="144.4">USB_D+</text>
<text x="66.1" y="146.9">IO21</text>
<text x="66.1" y="149.5">IO35</text>
<text x="192" y="146.9">FM24CL16B-GTR</text>
<text x="204.3" y="144.4">U12</text>
<text x="218" y="149.4" transform="rotate(-90 218 149.4)">VSS</text>
<text x="218" y="144" transform="rotate(-90 218 144)">VDD</text>
<text x="220.6" y="145.6">SCL</text>
<text x="221.4" y="148.2">WP</text>
<text x="246.4" y="145.6">100nF</text>
<text x="46.2" y="152">IO6</text>
<text x="46.2" y="154.5">IO7</text>
<text x="66.1" y="152">IO36</text>
<text x="66.1" y="154.5">IO37</text>
<text x="120.3" y="153.3">B5819W</text>
<text x="122.2" y="150.7">D37</text>
<text x="229.1" y="155.8">GND</text>
<text x="240.5" y="155.8">GND</text>
<text x="46.2" y="157.1">IO8/SDA</text>
<text x="46.2" y="159.6">IO9/SCL</text>
<text x="66.1" y="157.1">IO38</text>
<text x="66.1" y="159.6">IO39</text>
<text x="215.1" y="160.9">GND</text>
<text x="46.2" y="162.2">IO10/CS</text>
<text x="46.2" y="164.7">IO11/SI</text>
<text x="46.2" y="167.2">IO12/CK</text>
<text x="66.1" y="162.2">IO40</text>
<text x="66.1" y="164.7">IO41</text>
<text x="66.1" y="167.2">IO42</text>
<text x="122.2" y="166">D38</text>
<text x="46.2" y="169.8">IO13/SO</text>
<text x="46.2" y="172.3">IO14</text>
<text x="63.5" y="169.8">B/IO45</text>
<text x="63.5" y="172.3">B/IO46</text>
<text x="120.3" y="168.5">B5819W</text>
<text x="46.2" y="174.9">IO15</text>
<text x="46.2" y="177.4">IO16</text>
<text x="59.3" y="178.6" transform="rotate(-90 59.3 178.6)">GND</text>
<text x="66.1" y="174.9">IO47</text>
<text x="66.1" y="177.4">IO48</text>
<text x="56.4" y="191.4">GND</text>
</g>
<g font-size="1.8" fill="#a90000">
<text x="22.2" y="21.3">1</text>
<text x="29.8" y="21.3">2</text>
<text x="26.4" y="25.5" transform="rotate(-90 26.4 25.5)">SH</text>
<text x="20.9" y="49.3">1</text>
<text x="25.1" y="53.4" transform="rotate(-90 25.1 53.4)">SH</text>
<text x="28.5" y="49.3">2</text>
<text x="214.4" y="83.3" transform="rotate(-90 214.4 83.3)">8</text>
<text x="216.9" y="83.3" transform="rotate(-90 216.9 83.3)">3</text>
<text x="19.6" y="86.1">1</text>
<text x="27.2" y="86.1">2</text>
<text x="76.8" y="84.8">1</text>
<text x="81" y="89" transform="rotate(-90 81 89)">SH</text>
<text x="84.4" y="84.8">2</text>
<text x="135.2" y="84.8">1</text>
<text x="139.4" y="89" transform="rotate(-90 139.4 89)">SH</text>
<text x="142.8" y="84.8">2</text>
<text x="205" y="86.1">6</text>
<text x="205" y="88.6">5</text>
<text x="227.9" y="88.6">7</text>
<text x="23.9" y="90.3" transform="rotate(-90 23.9 90.3)">SH</text>
<text x="205" y="93.7">1</text>
<text x="205" y="96.3">2</text>
<text x="216.9" y="101" transform="rotate(-90 216.9 101)">4</text>
<text x="43.7" y="130.6">3</text>
<text x="58.2" y="127.7" transform="rotate(-90 58.2 127.7)">2</text>
<text x="71.1" y="130.6">37</text>
<text x="43.1" y="135.6">27</text>
<text x="71.1" y="133.1">36</text>
<text x="71.1" y="135.6">10</text>
<text x="43.1" y="138.2">39</text>
<text x="43.1" y="140.7">38</text>
<text x="43.1" y="143.3">15</text>
<text x="71.1" y="138.2">11</text>
<text x="71.1" y="140.7">13</text>
<text x="71.1" y="143.3">14</text>
<text x="216.9" y="139.1" transform="rotate(-90 216.9 139.1)">8</text>
<text x="225.4" y="142">5</text>
<text x="43.7" y="145.8">4</text>
<text x="43.7" y="148.3">5</text>
<text x="71.1" y="145.8">23</text>
<text x="71.1" y="148.3">28</text>
<text x="225.4" y="144.5">6</text>
<text x="225.4" y="147.1">7</text>
<text x="43.1" y="156">12</text>
<text x="43.7" y="150.9">6</text>
<text x="43.7" y="153.4">7</text>
<text x="71.1" y="150.9">29</text>
<text x="71.1" y="153.4">30</text>
<text x="71.1" y="156">31</text>
<text x="216.9" y="151.8" transform="rotate(-90 216.9 151.8)">4</text>
<text x="43.1" y="158.5">17</text>
<text x="43.1" y="161">18</text>
<text x="71.1" y="158.5">32</text>
<text x="71.1" y="161">33</text>
<text x="43.1" y="163.6">19</text>
<text x="43.1" y="166.1">20</text>
<text x="71.1" y="163.6">34</text>
<text x="71.1" y="166.1">35</text>
<text x="43.1" y="168.7">21</text>
<text x="43.1" y="171.2">22</text>
<text x="43.7" y="173.7">8</text>
<text x="71.1" y="168.7">26</text>
<text x="71.1" y="171.2">16</text>
<text x="71.1" y="173.7">24</text>
<text x="43.7" y="176.3">9</text>
<text x="71.1" y="176.3">25</text>
<text x="58.2" y="181" transform="rotate(-90 58.2 181)">1</text>
</g>
</svg>
